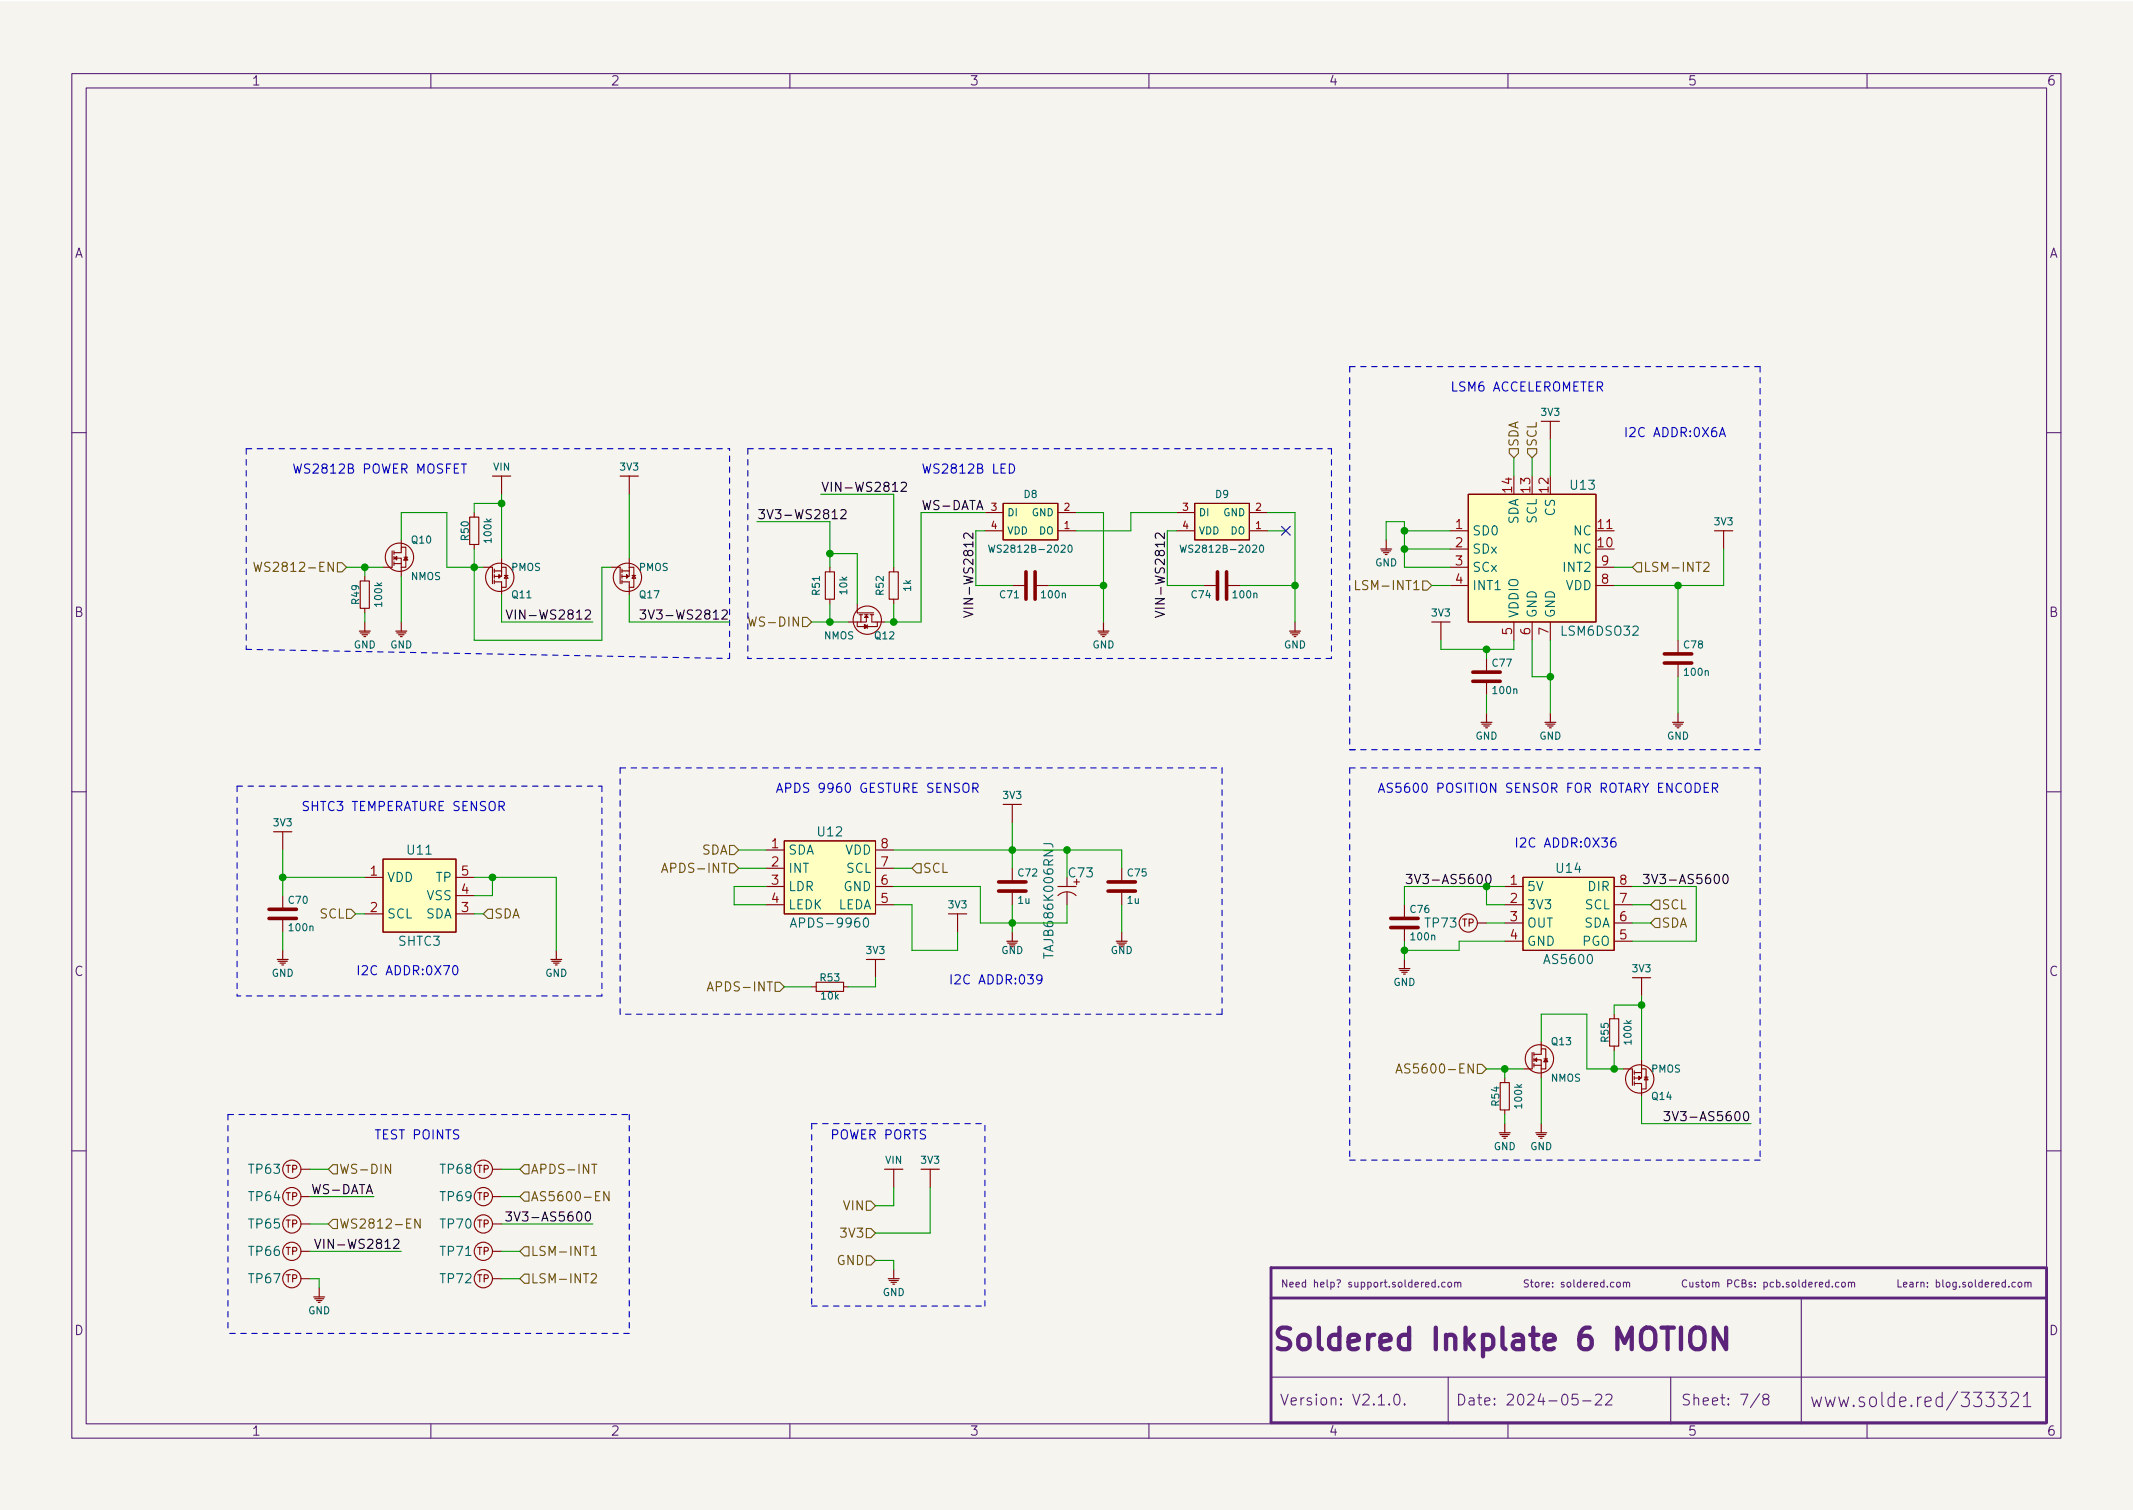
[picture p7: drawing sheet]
<svg xmlns="http://www.w3.org/2000/svg" width="297mm" height="210mm" viewBox="0 0 297 210" stroke-linecap="round" stroke-linejoin="round" font-family="sans-serif">
<path d="M0 .2h297v210.1h-297z" fill="#f5f4ef" stroke="#f5f4ef" stroke-width=".14"/>
<g fill="none" stroke="#5b2379" stroke-width=".15">
<path d="M10 10.2h277v190.1h-277zM12 12.2h273v186.1h-273zM60 10.2v2M110 10.2v2M160 10.2v2M210 10.2v2M260 10.2v2M10 60.2h2M285 60.2h2M10 110.2h2M285 110.2h2M10 160.2h2"/>
<path d="M199.9 178.6l-.3-.1-.2 .2 .1 .5h.4M199.9 178.2v1M200.3 179.1v.1M201.2 178.6l-.2-.1-.2 .2 .1 .5h.3M201.7 178.6l.3-.1 .1 .2v.3l-.1 .2h-.3l-.1-.2zM202.6 178.6l.1-.1 .3 .1v.6M202.6 178.5v.7M203 178.7l.1-.2 .3 .1v.6M225.2 178.6l.1-.1 .3 .1v.4v.2h-.3l-.1-.1zM226.1 178.6l.1-.1 .3 .1v.6M226.1 178.5v.7M226.5 178.7l.1-.2 .3 .1v.6"/>
<path d="M234.9 178.3a.47 .47 0 0 0-.7 .3 .47 .47 0 0 0 .5 .6l.2-.1M235.3 178.5l.1 .7h.2l.1-.1M235.7 178.5v.7M236.6 178.6l-.3-.1-.1 .2v.1l.4 .1v.3h-.4M236.9 178.5h.4M237 178.2v.9l.3 .1M237.6 178.6l.3-.1 .2 .2v.3l-.2 .2h-.3v-.2zM238.5 178.6l.1-.1 .3 .1v.6M238.5 178.5v.7M238.9 178.7l.2-.2 .2 .1 .1 .6M240.6 178.7h.5l.1-.2-.1-.2-.5-.1v1M242.2 178.3a.47 .47 0 0 0-.7 .3 .47 .47 0 0 0 .5 .6l.2-.1"/>
<path d="M242.6 178.7l.4-.1 .1-.1v-.2l-.5-.1v1h.4l.1-.1 .1-.2-.3-.2M243.9 178.6l-.2-.1-.1 .2v.1l.3 .1v.3h-.3M244.4 179.1v.1M244.4 178.6v.1M245.6 178.6l.3-.1 .2 .2-.1 .5h-.4M245.6 178.5v1M247 178.6l-.3-.1-.2 .2 .1 .5h.4M247.4 178.6l.3-.1 .2 .2-.1 .5h-.4M247.4 178.2v1M248.3 179.1v.1M249.1 178.6l-.2-.1-.2 .2 .1 .1 .3 .1v.3h-.4M249.6 178.6l.3-.1 .2 .2v.3l-.2 .2h-.3v-.2z"/>
<path d="M250.5 178.2v.9l.1 .1M251.5 178.6l-.3-.1-.2 .2 .1 .5h.4M251.5 178.2v1M251.9 178.9l.5-.1-.1-.2-.3-.1-.1 .2v.5h.4M252.8 178.5v.7M253.1 178.5l-.3 .2M253.4 178.9l.4-.1v-.2l-.3-.1-.1 .2v.5h.4M254.7 178.6l-.3-.1-.2 .2 .1 .5h.4M254.7 178.2v1M255.2 179.1v.1M256.1 178.6l-.3-.1-.2 .2 .1 .5h.4M256.5 178.6l.1-.1 .3 .1 .1 .4-.1 .2h-.3l-.1-.1z"/>
<path d="M257.4 178.6l.2-.1 .2 .1v.6M257.4 178.5v.7M257.8 178.7l.2-.2 .2 .1 .1 .6M280.6 178.6l-.2-.1-.2 .2 .1 .5h.3M281.1 178.6l.1-.1 .3 .1 .1 .4-.1 .2h-.3l-.1-.1zM282 178.6l.1-.1 .3 .1v.6M282 178.5v.7M282.4 178.7l.2-.2 .2 .1v.6M285 160.2h2M60 198.3v2M110 198.3v2M160 198.3v2"/>
<path d="M177 191.8h108M194.3 194.2a.36 .36 0 0 1 .6 .2 .77 .77 0 0 1-.4 1.2 1 1 0 0 1-.2-1.4zM195.6 195.5l.1 .1h-.1h-.1l.1-.1v.1M201.7 191.8v6.5M210 198.3v2M219.7 194.1h-.7l-.1 .7 .2-.1 .5 .1 .2 .2-.1 .5-.2 .1h-.4l-.2-.1M220.4 195.1h1.2M222.2 194.3l.2-.2 .5 .1a.41 .41 0 0 1 .1 .6l-.9 .8h1M223.6 194.3l.2-.2 .5 .1a.41 .41 0 0 1 .1 .6l-.8 .8h.9M232.7 191.8v6.5M245.1 194.1l-1.3 1.9M245.8 194.8l-.2-.1a.31 .31 0 0 1-.1-.3 .31 .31 0 0 1 .3-.3h.3l.2 .3-.1 .3-.4 .1-.3 .3 .1 .4 .2 .1h.3l.2-.3v-.2l-.2-.3"/>
<path d="M250.8 180.7v17.6M260 198.3v2M270.5 194.6l-.5-.1-.4 .4v.6l.2 .3 .2 .1 .5-.1M270.5 193.9v2M272.6 193.8l-1.5 2.5M281.8 194.4l.5-.5v2M281.8 195.9h1"/>
</g>
<path d="M235.5 185.3a1.01 1.01 0 0 1 1.2-.4 1.01 1.01 0 0 1 .7 1v1a1 1 0 0 1-1 1 1 1 0 0 1-1-1v-1zM240.4 184.9v3l-1.7-3v3" fill="none" stroke="#5b2379" stroke-width=".6"/>
<path d="M284.8 176.5h-107.8v21.6h107.9M285 176.5v21.6M177 180.7h108" fill="none" stroke="#5b2379" stroke-width=".4"/>
<g fill="none" stroke="#840000" stroke-width=".15">
<path d="M215.9 58.7v2.5M54.6 76.7v2.3h-1.3M54.9 77.7h1v.8M54.9 76.7v.5M54.9 77.5v.5M54.9 78.2v.5M54.9 78.5h1M55 77.7l.2-.2v.5zM55.9 76.2h.6v2.8h-.6M55.9 75.2v1.8h-1M55.9 78.5v1.8M56.3 77.6h.5"/>
<path d="M65.4 72h1.3v3.8h-1.3zM66 71.4v.6M66 75.8v.6M67.3 79h1.3v2.3M68.8 79.5h1M68.8 79.2v.6M69.8 79.5v.8h-1M69.8 79h.7v2.8h-.7M69.8 66.3v2.5M69.8 77.7v1.8M85.1 79h1.3v2.3M86.6 79.2v.6"/>
<path d="M86.6 79.5h1M87.6 79.5v.8h-1M87.6 79h.7v2.8h-.7M87.6 66.3v2.5M87.6 77.7v1.8M114.9 79.6h1.3v3.8h-1.3zM115.6 79v.6M123.8 79.6h1.3v3.8h-1.3zM124.5 79v.6M137.2 73.9h2.5M137.2 71.4h2.5M139.7 70.1h7.6v5.1h-7.6z"/>
<path d="M147.3 73.9h2.6M147.3 71.4h2.6M163.8 73.9h2.6M163.8 71.4h2.6M166.4 70.1h7.6v5.1h-7.6zM174 73.9h2.5M174 71.4h2.5M201.9 73.9h2.6M201.9 79h2.6M201.9 76.4h2.6M204.5 68.8h17.7v17.8h-17.7zM222.2 73.9h2.6"/>
<path d="M222.2 79h2.6M240 73.9v2.5M50.2 80.9h1.2v3.8h-1.2zM50.8 80.3v.6M50.8 84.7v.6M68.8 81h1v1.8M68.8 80v.5M68.8 80.8v.5M69.5 80l.2 .3-.2 .2zM70.2 80.1h.5M70.5 80.1l.2 .4h-.5zM86.6 80v.5"/>
<path d="M86.6 80.8v.5M86.6 81h1v1.8M87.2 80l.3 .3-.3 .2zM88 80.1h.5M88.3 80.1l.2 .4h-.5zM115.6 83.4v.7M118.1 86.6h1.8M119.4 86.6v.6h2.8v-.6M119.4 84.1v1.2h2.3M119.6 85.6h.5M119.9 85.6v1M120.4 85.6h.5"/>
<path d="M120.6 85.6v1h-.7M120.6 85.7l.3 .3h-.5zM120.8 87v.5M121.2 85.6h.5M121.4 85.6v1h1.8M124.5 83.4v.7M141 81.5h1.9M144.2 81.5h1.8M167.6 81.5h1.9M170.8 81.5h1.9M200.7 86.6v2.5M201.9 81.5h2.6"/>
<path d="M207 91.7v1.9M207 94.9v1.9M210.8 86.6v2.5M213.4 86.6v2.5M215.9 86.6v2.5M222.2 81.5h2.6M233.7 89.1v1.9M233.7 92.3v1.9M39.4 115.8v2.6M53.3 119.6h10.2v10.2h-10.2zM106.7 118.4h2.5M109.2 117.1h12.7v10.1h-12.7z"/>
<path d="M121.9 118.4h2.6M141 112v2.5M39.4 124.7v1.9M39.4 127.9v1.9M50.8 122.2h2.5M50.8 127.2h2.5M63.5 122.2h2.5M63.5 127.2h2.5M63.5 124.7h2.5M106.7 123.4h2.5M106.7 126h2.5M106.7 120.9h2.5"/>
<path d="M113 137.4h.7M113.7 136.8h3.8v1.2h-3.8zM117.5 137.4h.6M121.9 123.4h2.6M121.9 126h2.6M121.9 133.6v2.5M121.9 120.9h2.6M133.3 127.2v2.6M141 120.9v1.9M141 124.1v1.9M147.3 124.7a1.8 1.8 0 0 1 2.6 0M147.3 123.4h2.6"/>
<path d="M148.6 122.2v1.2M148.6 124.2v1.8M156.2 120.9v1.9M156.2 124.1v1.9M195.6 126v1.9M195.6 129.2v1.9M205.7 128.5h1.3M209.5 123.4h2.6M209.5 126h2.6M209.5 128.5h2.6M209.5 131.1h2.6M212.1 122.2h12.7v10.1h-12.7z"/>
<path d="M224.8 123.4h2.5M224.8 126h2.5M224.8 128.5h2.5M224.8 131.1h2.5M228.6 136.1v2.6M208.9 150.7h1.3v3.9h-1.3zM209.5 150.1v.6M209.5 154.6v.6M213.4 146.6v2.2h-1.3M213.6 147.6h1v.7M213.6 146.6v.5M213.6 147.3v.5"/>
<path d="M213.6 148.1v.5M213.6 148.3h1M213.7 147.6l.3-.3v.5zM214.6 146h.7v2.8h-.7M214.6 145v1.8h-1M214.6 148.3v1.8M215 147.4h.5M224.2 141.9h1.2v3.8h-1.2zM224.8 141.2v.6M224.8 145.7v.6M226.1 148.8h1.2v2.3M227.6 149.1v.5"/>
<path d="M227.6 149.9v.5M227.6 150.6v.5M227.6 149.3h1M227.6 150.9h1v1.7M228.2 149.9l.3 .2-.3 .3zM228.6 149.3v.8h-1M228.6 148.8h.6v2.8h-.6M228.6 147.6v1.7M229 150h.5M229.2 150l.3 .4h-.5zM41.9 174.2h1.3M41.9 170.4h1.3"/>
<path d="M41.9 166.6h1.3M41.9 178h1.3M41.9 162.8h1.3M68.6 174.2h1.2M68.6 170.4h1.2M68.6 166.6h1.2M68.6 178h1.2M68.6 162.8h1.2M124.5 162.8v2.5M129.5 162.8v2.5"/>
<circle cx="55.6" cy="77.6" r="1.97"/>
<circle cx="69.6" cy="80.4" r="1.97"/>
<circle cx="87.4" cy="80.4" r="1.97"/>
<circle cx="120.8" cy="86.4" r="1.97"/>
<circle cx="204.5" cy="128.5" r="1.27"/>
<circle cx="214.4" cy="147.4" r="1.97"/>
<circle cx="228.3" cy="150.2" r="1.97"/>
<circle cx="40.6" cy="162.8" r="1.27"/>
<circle cx="40.6" cy="174.2" r="1.27"/>
<circle cx="40.6" cy="166.6" r="1.27"/>
<circle cx="40.6" cy="170.4" r="1.27"/>
<circle cx="40.6" cy="178" r="1.27"/>
<circle cx="67.3" cy="174.2" r="1.27"/>
<circle cx="67.3" cy="170.4" r="1.27"/>
<circle cx="67.3" cy="166.6" r="1.27"/>
<circle cx="67.3" cy="162.8" r="1.27"/>
<circle cx="67.3" cy="178" r="1.27"/>
</g>
<g fill="none" stroke="#840000" stroke-width=".16">
<path d="M214.6 58.7h2.6M68.6 66.3h2.5M86.4 66.3h2.5M192.3 76.4h1.5M192.4 76.7h1.3M192.7 77h.7M192.9 77.2h.3M193 75.2v1.2M238.8 73.9h2.5M50 87.9h1.6M50.2 88.1h1.2M50.4 88.4h.8"/>
<path d="M50.7 88.6h.2M50.8 86.6v1.3M55.1 87.9h1.5M55.2 88.1h1.3M55.5 88.4h.8M55.8 88.6h.2M55.9 86.6v1.3M152.9 87.9h1.5M153 88.1h1.3M153.3 88.4h.8M153.5 88.6h.3M153.7 86.6v1.3"/>
<path d="M179.6 87.9h1.5M179.7 88.1h1.3M180 88.4h.7M180.2 88.6h.3M180.3 86.6v1.3M199.4 86.6h2.5M207 99.3v1.3M215.9 99.3v1.3M233.7 99.3v1.3M38.1 115.8h2.5M139.7 112h2.5M206.2 100.6h1.6"/>
<path d="M206.4 100.8h1.2M206.6 101.1h.8M206.9 101.3h.2M215.1 100.6h1.6M215.3 100.8h1.2M215.5 101.1h.8M215.8 101.3h.2M232.9 100.6h1.5M233 100.8h1.3M233.3 101.1h.8M233.6 101.3h.2M38.6 133.6h1.5"/>
<path d="M38.7 133.9h1.3M39 134.1h.8M39.2 134.4h.3M39.4 132.3v1.3M76.7 133.6h1.5M76.8 133.9h1.3M77.1 134.1h.8M77.3 134.4h.3M77.5 132.3v1.3M120.6 133.6h2.6M132.1 127.2h2.5M140.2 131.1h1.5"/>
<path d="M140.3 131.3h1.3M141 129.8v1.3M155.4 131.1h1.6M155.6 131.3h1.2M156.2 129.8v1.3M194.8 134.9h1.5M194.9 135.1h1.3M195.2 135.4h.8M195.5 135.6h.2M195.6 133.6v1.3M227.3 136.1h2.6M208.8 157.7h1.5"/>
<path d="M208.9 158h1.3M209.2 158.2h.7M209.4 158.5h.3M209.5 156.5v1.2M213.9 157.7h1.5M214 158h1.3M214.2 158.2h.8M214.5 158.5h.3M214.6 156.5v1.2M44.4 179.3v1.3M123.2 162.8h2.5M123.7 178h1.5"/>
<path d="M123.8 178.3h1.3M124.1 178.6h.7M124.3 178.8h.3M124.5 176.8v1.2M128.3 162.8h2.5M43.7 180.6h1.5M43.8 180.8h1.3M44.1 181.1h.7M44.3 181.4h.3"/>
</g>
<g fill="none" stroke="#840000" stroke-width=".5">
<path d="M142.9 79.6v3.8M144.1 79.6v3.8M169.5 79.6v3.8M170.8 79.6v3.8M205.1 94.9h3.8M205.1 93.6h3.8M231.8 92.3h3.8M231.8 91.1h3.8M37.5 127.9h3.8M37.5 126.6h3.8M139.1 124.1h3.8M139.1 122.8h3.8"/>
<path d="M154.3 124.1h3.8M154.3 122.8h3.8M193.7 127.9h3.8M193.7 129.2h3.8"/>
</g>
<g fill="#ffffc2" stroke="#ffffc2" stroke-width=".14">
<path d="M139.7 70.1h7.6v5.1h-7.6z"/>
<path d="M53.3 119.6h10.2v10.2h-10.2z"/>
<path d="M212.1 122.2h12.7v10.1h-12.7z"/>
<path d="M166.4 70.1h7.6v5.1h-7.6z"/>
<path d="M204.5 68.8h17.7v17.8h-17.7z"/>
<path d="M109.2 117.1h12.7v10.1h-12.7z"/>
</g>
<path d="M137.7 75.9l.2 1 .2-.7 .2 .7 .2-1M148.9 75.9h.1a.53 .53 0 0 1 .3 .5 .53 .53 0 0 1-.3 .5 .66 .66 0 0 1-.1-1zM164.3 75.9l.3 1 .2-.7 .2 .7 .2-1M175.5 75.9h.1a.53 .53 0 0 1 .4 .5 .53 .53 0 0 1-.4 .5 .66 .66 0 0 1-.1-1zM145.4 117.5h.9a.41 .41 0 0 1 .3 .5M110.1 129.1l.4-1.3 .4 1.3M110.2 128.7h.6M120.3 127.9l.3-.1a.79 .79 0 0 1 0 1.3l-.2-.1-.1-.1-.1-.6z" fill="none" stroke="#006464" stroke-width=".15"/>
<path d="M56.5 77.6l.3 .4h-.5zM120.4 87l.4 .2-.4 .3zM215.3 147.4l.2 .4h-.5z" fill="none" stroke="#840000" stroke-width=".2"/>
<g fill="none" stroke="#725600" stroke-width=".15">
<path d="M35.4 78.3l.3 1.3 .2-.9 .2 .9 .3-1.3M47 78.4h.6l.7 .6-.7 .6h-.6zM210.2 62.5h1.3v.6l-.7 .6-.6-.6zM212.7 62.5h1.3v.6l-.6 .6-.7-.6zM228 78.4h.6v1.2h-.6l-.7-.6zM237.3 78.4l.2-.1h.3l.1 .1 .1 .3-.1 .1-.7 .8h.8M104.2 85.9l.3 1.3 .3-.9 .2 .9 .3-1.3M111.8 86h.6l.6 .6-.6 .6h-.6zM188.8 80.8v1.3h.6M198.1 80.9h.7l.6 .6-.6 .7h-.7zM101.6 117.7h.6l.7 .7-.7 .6h-.6zM48.3 126.6h.6l.6 .6-.6 .7h-.6z"/>
<path d="M67.3 127.2l.6-.6h.7v1.3h-.7zM92.1 121.5l.5-1.3 .4 1.3M92.3 121.1h.6M98.5 138l.4-1.3 .4 1.3M98.6 137.6h.6M101.6 120.3h.6l.7 .6-.7 .6h-.6zM107.9 136.8h.7l.6 .6-.6 .6h-.7zM127.6 120.3h.7v1.2h-.7l-.6-.6zM229.9 128.5l.6-.6h.6v1.3h-.6zM230.5 125.3h.6v1.3h-.6l-.6-.6zM194.4 149.4l.4-1.3 .5 1.3M194.5 149h.6"/>
<path d="M205.7 148.2h.7l.6 .6-.6 .7h-.7zM46.4 162.2h.6v1.2h-.6l-.7-.6zM46.4 169.8h.6v1.3h-.6l-.7-.7zM54.4 162.1v1.3l-.7-1.3v1.3M58.5 169.7v1.3l-.7-1.3v1.3M73 173.6h.7v1.3h-.7l-.6-.7zM73 162.2h.7v1.2h-.7l-.6-.6zM73 166h.7v1.3h-.7l-.6-.7zM73 177.4h.7v1.3h-.7l-.6-.7zM82.3 173.9l.4-.4v1.3M82.3 177.5l.2-.1h.3l.2 .1 .1 .2-.1 .2-.7 .7h.8M82.3 174.8h.8"/>
<path d="M82.4 162.1h.7M82.8 162.1v1.3M84.8 165.9v1.3l-.7-1.3v1.3M120.6 174.9h.7l.6 .6-.6 .6h-.7zM120.6 171.1h.7l.6 .6-.6 .6h-.7zM120.6 167.3h.7l.6 .6-.6 .6h-.7z"/>
</g>
<g fill="none" stroke="#0f0f0f" stroke-width=".15">
<path d="M115.9 72.2h.7M117.1 71.1l.2-.1h.3l.2 .1v.2v.2l-.8 .7h.8M125.5 67.3l.2-.2h.3l.2 .2v.2v.2l-.8 .7h.8M70.5 84.9l.4 1.3 .4-1.3M89.1 84.9h.8l-.4 .5 .4 .1v.6l-.2 .1h-.4l-.2-.1M90.3 84.9l.4 1.3 .4-1.3M134.2 85.1l1.3 .4-1.3 .5M160.9 85.1l1.3 .4-1.3 .5M205.9 121.8h.2a.79 .79 0 0 1 0 1.2h-.1a.84 .84 0 0 1-.1-1.2zM207.1 121.8h.2a.79 .79 0 0 1 0 1.2h-.1a.84 .84 0 0 1-.1-1.2zM238.9 121.8h.2a.79 .79 0 0 1 0 1.2h-.1a.84 .84 0 0 1-.1-1.2zM240.1 121.8h.2a.79 .79 0 0 1 0 1.2h-.1a.84 .84 0 0 1-.1-1.2z"/>
<path d="M231.7 154.8h.8l-.4 .5 .4 .1v.5l-.2 .1h-.4l-.2-.1M232.9 154.8l.4 1.2 .4-1.2M43.8 172.6l.5 1.2 .4-1.2M70.4 168.7h.8l-.4 .5 .4 .2v.5l-.2 .1h-.4l-.2-.1M71.6 168.7l.4 1.3 .4-1.3"/>
</g>
<g fill="none" stroke="#0000c2" stroke-width=".15">
<path d="M64.2 64.6h.8M64.6 64.6v1.3M140.6 64.6a.64 .64 0 0 1 .7 .6 .64 .64 0 0 1-.7 .7zM239.4 60.8l.5-1.3 .4 1.3M239.6 60.4h.6M69.5 112.3l.6-.1 .1-.2v-.3l-.2-.1h-.5v1.3M69.8 112.3l.4 .6M134.2 109.2a.43 .43 0 0 1 .4-.1 .43 .43 0 0 1 .3 .4v.4a.42 .42 0 0 1-.4 .4 .42 .42 0 0 1-.4-.4zM135.5 109.7h.6l.1-.2-.1-.3-.1-.1h-.5v1.2M135.8 109.7l.4 .6M224.9 116.7a.5 .5 0 0 0-.6 .5v.5l.1 .2h.4l.2-.1v-.4l-.1-.2h-.3l-.3 .2M237.3 109.7h.4"/>
<path d="M237.9 109.1h-.6v1.2h.6M238.5 109.7h.6l.1-.2-.1-.3-.1-.1h-.5v1.2M238.8 109.7l.4 .6M63.2 134.5h.3a.79 .79 0 0 1 0 1.2h-.2a.84 .84 0 0 1-.1-1.2zM145.1 136.3l-.2 .2h-.3l-.2-.2v-.3l.1-.2 .4-.1 .1 .1a.84 .84 0 0 1-.3 1.2h-.2"/>
</g>
<g fill="none" stroke="#0000c2" stroke-width=".15" stroke-dasharray=".8 .8">
<path d="M188 51h57.1M188 51v53.4M245.1 51v53.4M34.3 62.5h67.3M34.3 62.5v27.9M104.1 62.5h81.3M104.1 62.5v29.2M185.4 62.5v29.2M34.3 90.4l67.3 1.3M101.6 91.7v-29.2M185.4 91.7h-81.3M33 109.5h50.8"/>
<path d="M33 109.5v29.2M83.8 109.5v29.2M86.4 106.9v34.3M86.4 106.9h83.8M170.2 106.9v34.3M188 106.9h57.1M188 104.4h57.1M188 106.9v54.6M188 104.4h1.2M245.1 106.9v54.6M83.8 138.7h-50.8M31.7 155.2h55.9"/>
<path d="M31.7 155.2v30.5M87.6 155.2v30.5M113 156.5h24.2M113 156.5v25.4M170.2 141.2h-83.8M188 161.5h57.1M87.6 185.7h-55.9M113 181.9h24.2M137.2 181.9v-25.4"/>
</g>
<g fill="none" stroke="#009600" stroke-width=".15">
<path d="M48.3 79h5M50.8 79v1.3M55.9 75.2v-3.8h6.3v7.6h5.1M66 76.4v12.7h17.8v-10.1h1.3M69.8 68.8v8.9M69.8 70.1h-3.8v1.3M87.6 68.8v8.9M105.4 72.6h10.2v6.4M114.3 68.8h10.2v10.2M115.6 77.1h3.8v7M137.2 71.4h-8.9v15.2h-5.1M137.2 73.9h-1.3v7.6h5.1"/>
<path d="M149.9 71.4h3.8v15.2M163.8 73.9h-1.2v7.6h5M163.8 71.4h-6.3v2.5h-7.6M176.5 71.4h3.8v15.2M176.5 73.9h2.6M193 75.2v-2.6h2.6v6.4h6.3M195.6 73.9h6.3M195.6 76.4h6.3M210.8 63.7v2.6M213.4 63.7v2.6M215.9 61.2v5.1M224.8 79h2.5"/>
<path d="M240 76.4v5.1h-15.2M50.8 85.3v1.3M55.9 80.3v6.3M69.8 82.8v3.8h12.7M87.6 82.8v3.8h14M113 86.6h5.1M115.6 84.1v2.5M124.5 84.1v2.5M146 81.5h7.7M172.7 81.5h7.6M199.4 81.5h2.5M200.7 89.1v1.3h10.1v-1.3"/>
<path d="M207 90.4v1.3M207 96.8v2.5M213.4 89.1v5.1h2.5M215.9 89.1v10.2M233.7 81.5v7.6M233.7 94.2v5.1M39.4 118.4v6.3M102.9 118.4h3.8M124.5 118.4h31.7v2.5M141 114.5v6.4M148.6 118.4v3.8M39.4 129.8v2.5"/>
<path d="M39.4 122.2h11.4M49.5 127.2h1.3M66 127.2h1.3M66 122.2h11.5v10.1M68.6 122.2v2.5h-2.6M102.9 120.9h3.8M106.7 123.4h-4.5v2.6h4.5M109.2 137.4h3.8M121.9 136.1v1.3h-3.8M124.5 126h2.5v6.3h6.3v-2.5M124.5 123.4h12v5.1h12.1v-2.5M124.5 120.9h2.5"/>
<path d="M141 126v3.8M156.2 126v3.8M195.6 131.1v2.5M207 123.4v2.6h2.5M207 128.5h2.5M209.5 131.1h-6.3v1.2h-7.6M209.5 123.4h-13.9v2.6M227.3 126h2.6M227.3 123.4h8.9v7.7h-8.9M227.3 128.5h2.6M228.6 138.7v8.9M228.6 139.9h-3.8v1.3"/>
<path d="M207 148.8h5.1M209.5 148.8v1.3M209.5 155.2v1.3M214.6 145v-3.8h6.4v7.6h5.1M214.6 150.1v6.4M224.8 146.3v2.5M228.6 152.6v3.9h15.2M43.2 162.8h2.5M43.2 174.2h12.7M43.2 170.4h2.5M43.2 166.6h8.9M43.2 178h1.2v1.3"/>
<path d="M69.8 162.8h2.6M69.8 174.2h2.6M69.8 170.4h12.7M69.8 166.6h2.6M69.8 178h2.6M121.9 175.5h2.6v1.3M124.5 165.3v2.6h-2.6M129.5 165.3v6.4h-7.6"/>
</g>
<path d="M178.5 73.3l1.2 1.2M179.7 73.3l-1.2 1.2" fill="none" stroke="#000084" stroke-width=".15"/>
<g fill="#009600" stroke="#009600" stroke-width=".15">
<circle cx="39.4" cy="122.2" r=".46"/>
<circle cx="66" cy="79" r=".46"/>
<circle cx="68.6" cy="122.2" r=".46"/>
<circle cx="115.6" cy="77.1" r=".46"/>
<circle cx="50.8" cy="79" r=".46"/>
<circle cx="69.8" cy="70.1" r=".46"/>
<circle cx="141" cy="128.5" r=".46"/>
<circle cx="148.6" cy="118.4" r=".46"/>
<circle cx="141" cy="118.4" r=".46"/>
<circle cx="195.6" cy="132.3" r=".46"/>
<circle cx="209.5" cy="148.8" r=".46"/>
<circle cx="180.3" cy="81.5" r=".46"/>
<circle cx="207" cy="123.4" r=".46"/>
<circle cx="153.7" cy="81.5" r=".46"/>
<circle cx="195.6" cy="76.4" r=".46"/>
<circle cx="124.5" cy="86.6" r=".46"/>
<circle cx="115.6" cy="86.6" r=".46"/>
<circle cx="195.6" cy="73.9" r=".46"/>
<circle cx="207" cy="90.4" r=".46"/>
<circle cx="224.8" cy="148.8" r=".46"/>
<circle cx="228.6" cy="139.9" r=".46"/>
<circle cx="233.7" cy="81.5" r=".46"/>
<circle cx="215.9" cy="94.2" r=".46"/>
</g>
<text font-size="4.2" fill="#5b2379" x="177" y="188">Soldered Inkplate 6 MOTION</text>
<g font-size="2.8" fill="#5b2379">
<text x="252" y="196">www.solde.red/</text>
<text x="272.8" y="196">333321</text>
</g>
<g font-size="2.1" fill="#5b2379">
<text x="178.2" y="195.7">Version: V2.1.0.</text>
<text x="202.7" y="195.7">Date: 2024-05-22</text>
<text x="234" y="195.7">Sheet: 7/8</text>
</g>
<g font-size="1.8" fill="#5b2379">
<text x="35" y="11.9">1</text>
<text x="85" y="11.9">2</text>
<text x="135" y="11.9">3</text>
<text x="185" y="11.9">4</text>
<text x="235" y="11.9">5</text>
<text x="285" y="11.9">6</text>
<text x="10.3" y="35.9">A</text>
<text x="285.3" y="35.9">A</text>
<text x="10.3" y="85.9">B</text>
<text x="285.3" y="85.9">B</text>
<text x="10.3" y="135.9">C</text>
<text x="285.3" y="135.9">C</text>
<text x="10.3" y="185.9">D</text>
<text x="285.3" y="185.9">D</text>
<text x="35" y="199.9">1</text>
<text x="85" y="199.9">2</text>
<text x="135" y="199.9">3</text>
<text x="185" y="199.9">4</text>
<text x="235" y="199.9">5</text>
<text x="285" y="199.9">6</text>
</g>
<g font-size="1.8" fill="#0000c2">
<text x="201.9" y="54.5">LSM6 ACCELEROMETER</text>
<text x="40.6" y="65.9">WS2812B POWER MOSFET</text>
<text x="128.3" y="65.9">WS2812B LED</text>
<text x="226.1" y="60.9">I2C ADDR:0X6A</text>
<text x="41.9" y="112.9">SHTC3 TEMPERATURE SENSOR</text>
<text x="107.9" y="110.4">APDS 9960 GESTURE SENSOR</text>
<text x="191.8" y="110.4">AS5600 POSITION SENSOR FOR ROTARY ENCODER</text>
<text x="210.8" y="118">I2C ADDR:0X36</text>
<text x="49.5" y="135.8">I2C ADDR:0X70</text>
<text x="132.1" y="137.1">I2C ADDR:039</text>
<text x="52.1" y="158.6">TEST POINTS</text>
<text x="115.6" y="158.6">POWER PORTS</text>
</g>
<g font-size="1.8" fill="#725600">
<text x="211.5" y="62.3" transform="rotate(-90 211.5 62.3)">SDA</text>
<text x="214" y="62.3" transform="rotate(-90 214 62.3)">SCL</text>
<text x="37" y="79.6">WS2812-EN</text>
<text x="189.8" y="82.2">LSM-INT1</text>
<text x="228.8" y="79.6">LSM-INT2</text>
<text x="105.1" y="87.2">WS-DIN</text>
<text x="97.7" y="119">SDA</text>
<text x="93.1" y="121.5">APDS-INT</text>
<text x="128.5" y="121.5">SCL</text>
<text x="44.5" y="127.9">SCL</text>
<text x="68.8" y="127.9">SDA</text>
<text x="231.3" y="126.6">SCL</text>
<text x="231.3" y="129.2">SDA</text>
<text x="99.4" y="138">APDS-INT</text>
<text x="196.1" y="149.5">AS5600-EN</text>
<text x="47.2" y="163.4">WS-DIN</text>
<text x="73.9" y="163.4">APDS-INT</text>
<text x="73.9" y="167.3">AS5600-EN</text>
<text x="47.2" y="171.1">WS2812-EN</text>
<text x="117.3" y="172.3">3V3</text>
<text x="117.5" y="168.5">VIN</text>
<text x="73.9" y="174.9">LSM-INT1</text>
<text x="73.9" y="178.7">LSM-INT2</text>
<text x="116.5" y="176.1">GND</text>
</g>
<g font-size="1.8" fill="#0f0f0f">
<text x="114.3" y="68.5">VIN-WS2812</text>
<text x="128.3" y="71">WS-DATA</text>
<text x="105.4" y="72.3">3V3-WS2812</text>
<text x="72.2" y="86.3">VIN-WS2812</text>
<text x="91.1" y="86.3">3V3-WS2812</text>
<text x="135.5" y="84.2" transform="rotate(-90 135.5 84.2)">VIN-WS2812</text>
<text x="162.2" y="84.2" transform="rotate(-90 162.2 84.2)">VIN-WS2812</text>
<text x="195.6" y="123.1">3V3-AS5600</text>
<text x="228.6" y="123.1">3V3-AS5600</text>
<text x="233.7" y="156.1">3V3-AS5600</text>
<text x="43.7" y="166.3">WS-DATA</text>
<text x="45.6" y="173.9">VIN-WS2812</text>
<text x="72.4" y="170.1">3V3-AS5600</text>
</g>
<g font-size="1.8" fill="#a90000">
<text x="210.6" y="68.5" transform="rotate(-90 210.6 68.5)">14</text>
<text x="213.1" y="68.5" transform="rotate(-90 213.1 68.5)">13</text>
<text x="215.6" y="68.5" transform="rotate(-90 215.6 68.5)">12</text>
<text x="202.7" y="73.7">1</text>
<text x="202.7" y="76.2">2</text>
<text x="222.5" y="76.2">10</text>
<text x="222.5" y="73.7">11</text>
<text x="202.7" y="78.7">3</text>
<text x="202.7" y="81.3">4</text>
<text x="223" y="81.3">8</text>
<text x="223" y="78.7">9</text>
<text x="210.6" y="88.4" transform="rotate(-90 210.6 88.4)">5</text>
<text x="213.1" y="88.4" transform="rotate(-90 213.1 88.4)">6</text>
<text x="215.6" y="88.4" transform="rotate(-90 215.6 88.4)">7</text>
<text x="107.5" y="118.1">1</text>
<text x="122.7" y="118.1">8</text>
<text x="51.6" y="121.9">1</text>
<text x="64.3" y="124.5">4</text>
<text x="64.3" y="121.9">5</text>
<text x="107.5" y="120.6">2</text>
<text x="107.5" y="123.2">3</text>
<text x="107.5" y="125.7">4</text>
<text x="122.7" y="125.7">5</text>
<text x="122.7" y="123.2">6</text>
<text x="122.7" y="120.6">7</text>
<text x="210.3" y="123.2">1</text>
<text x="210.3" y="125.7">2</text>
<text x="225.6" y="125.7">7</text>
<text x="225.6" y="123.2">8</text>
<text x="51.6" y="127">2</text>
<text x="64.3" y="127">3</text>
<text x="210.3" y="128.3">3</text>
<text x="210.3" y="130.8">4</text>
<text x="225.6" y="130.8">5</text>
<text x="225.6" y="128.3">6</text>
</g>
<g font-size="1.8" fill="#006464">
<text x="216.5" y="71.8" transform="rotate(-90 216.5 71.8)">CS</text>
<text x="218.8" y="68.2">U13</text>
<text x="205" y="74.5">SD0</text>
<text x="205" y="77.1">SDx</text>
<text x="211.5" y="73.1" transform="rotate(-90 211.5 73.1)">SDA</text>
<text x="214" y="72.9" transform="rotate(-90 214 72.9)">SCL</text>
<text x="219.2" y="77.1">NC</text>
<text x="219.2" y="74.5">NC</text>
<text x="205" y="79.6">SCx</text>
<text x="205" y="82.2">INT1</text>
<text x="217.9" y="79.6">INT2</text>
<text x="218" y="82.2">VDD</text>
<text x="211.5" y="86.1" transform="rotate(-90 211.5 86.1)">VDDIO</text>
<text x="214" y="86.1" transform="rotate(-90 214 86.1)">GND</text>
<text x="216.5" y="86.1" transform="rotate(-90 216.5 86.1)">GND</text>
<text x="217.6" y="88.5">LSM6DSO32</text>
<text x="56.8" y="119">U11</text>
<text x="109.7" y="119">SDA</text>
<text x="113.9" y="116.5">U12</text>
<text x="117.7" y="119">VDD</text>
<text x="53.8" y="122.8">VDD</text>
<text x="59.5" y="125.3">VSS</text>
<text x="60.7" y="122.8">TP</text>
<text x="109.7" y="121.5">INT</text>
<text x="109.7" y="124.1">LDR</text>
<text x="117.5" y="124.1">GND</text>
<text x="117.9" y="121.5">SCL</text>
<text x="148.9" y="122.2">C73</text>
<text x="212.6" y="124.1">5V</text>
<text x="216.8" y="121.5">U14</text>
<text x="221.2" y="124.1">DIR</text>
<text x="53.8" y="127.9">SCL</text>
<text x="55.5" y="131.7">SHTC3</text>
<text x="59.3" y="127.9">SDA</text>
<text x="109.7" y="126.6">LEDK</text>
<text x="110.9" y="129.2">APDS-9960</text>
<text x="116.6" y="126.6">LEDA</text>
<text x="198.5" y="129.2">TP73</text>
<text x="212.6" y="126.6">3V3</text>
<text x="212.6" y="129.2">OUT</text>
<text x="212.6" y="131.7">GND</text>
<text x="220.4" y="131.7">PGO</text>
<text x="220.5" y="129.2">SDA</text>
<text x="220.7" y="126.6">SCL</text>
<text x="146.7" y="133" transform="rotate(-90 146.7 133)">TAJB686K006RNJ</text>
<text x="215.2" y="134.2">AS5600</text>
<text x="34.7" y="167.3">TP64</text>
<text x="34.7" y="163.4">TP63</text>
<text x="61.4" y="167.3">TP69</text>
<text x="61.4" y="163.4">TP68</text>
<text x="34.7" y="171.1">TP65</text>
<text x="61.4" y="171.1">TP70</text>
<text x="34.7" y="178.7">TP67</text>
<text x="34.7" y="174.9">TP66</text>
<text x="61.4" y="174.9">TP71</text>
<text x="61.4" y="178.7">TP72</text>
</g>
<g font-size="1.4" fill="#006464">
<text x="214.7" y="57.9">3V3</text>
<text x="68.7" y="65.5">VIN</text>
<text x="86.4" y="65.5">3V3</text>
<text x="140.2" y="71.9">DI</text>
<text x="142.6" y="69.3">D8</text>
<text x="143.7" y="71.9">GND</text>
<text x="166.9" y="71.9">DI</text>
<text x="169.3" y="69.3">D9</text>
<text x="170.4" y="71.9">GND</text>
<text x="57.4" y="75.7">Q10</text>
<text x="65.3" y="75.2" transform="rotate(-90 65.3 75.2)">R50</text>
<text x="68.4" y="75.5" transform="rotate(-90 68.4 75.5)">100k</text>
<text x="138.6" y="76.9">WS2812B-2020</text>
<text x="140.2" y="74.4">VDD</text>
<text x="144.7" y="74.4">DO</text>
<text x="165.2" y="76.9">WS2812B-2020</text>
<text x="166.9" y="74.4">VDD</text>
<text x="171.4" y="74.4">DO</text>
<text x="238.8" y="73.1">3V3</text>
<text x="57.2" y="80.8">NMOS</text>
<text x="71.2" y="79.5">PMOS</text>
<text x="71.3" y="83.3">Q11</text>
<text x="89" y="79.5">PMOS</text>
<text x="89.1" y="83.3">Q17</text>
<text x="114.2" y="82.8" transform="rotate(-90 114.2 82.8)">R51</text>
<text x="118" y="82.7" transform="rotate(-90 118 82.7)">10k</text>
<text x="123.1" y="82.8" transform="rotate(-90 123.1 82.8)">R52</text>
<text x="126.9" y="82.3" transform="rotate(-90 126.9 82.3)">1k</text>
<text x="139.3" y="83.3">C71</text>
<text x="145.1" y="83.3">100n</text>
<text x="166" y="83.3">C74</text>
<text x="171.8" y="83.3">100n</text>
<text x="191.5" y="78.9">GND</text>
<text x="50" y="84.1" transform="rotate(-90 50 84.1)">R49</text>
<text x="53.2" y="84.3" transform="rotate(-90 53.2 84.3)">100k</text>
<text x="114.8" y="89">NMOS</text>
<text x="121.9" y="89">Q12</text>
<text x="199.4" y="85.8">3V3</text>
<text x="49.3" y="90.3">GND</text>
<text x="54.3" y="90.3">GND</text>
<text x="152.1" y="90.3">GND</text>
<text x="178.8" y="90.3">GND</text>
<text x="207.9" y="92.8">C77</text>
<text x="234.6" y="90.3">C78</text>
<text x="234.7" y="94.1">100n</text>
<text x="208" y="96.6">100n</text>
<text x="205.5" y="103">GND</text>
<text x="214.4" y="103">GND</text>
<text x="232.1" y="103">GND</text>
<text x="139.7" y="111.2">3V3</text>
<text x="38.1" y="115">3V3</text>
<text x="40.2" y="125.8">C70</text>
<text x="141.8" y="125.8">1u</text>
<text x="141.8" y="122">C72</text>
<text x="157" y="125.8">1u</text>
<text x="157.1" y="122">C75</text>
<text x="40.4" y="129.7">100n</text>
<text x="132.1" y="126.5">3V3</text>
<text x="196.5" y="127.1">C76</text>
<text x="196.6" y="130.9">100n</text>
<text x="37.8" y="136">GND</text>
<text x="75.9" y="136">GND</text>
<text x="114.3" y="136.6">R53</text>
<text x="120.7" y="132.8">3V3</text>
<text x="139.4" y="132.8">GND</text>
<text x="154.7" y="132.8">GND</text>
<text x="194" y="137.3">GND</text>
<text x="227.4" y="135.4">3V3</text>
<text x="114.4" y="139.2">10k</text>
<text x="216.1" y="145.5">Q13</text>
<text x="224" y="145" transform="rotate(-90 224 145)">R55</text>
<text x="227.2" y="145.3" transform="rotate(-90 227.2 145.3)">100k</text>
<text x="230" y="149.3">PMOS</text>
<text x="208.8" y="153.9" transform="rotate(-90 208.8 153.9)">R54</text>
<text x="212" y="154.2" transform="rotate(-90 212 154.2)">100k</text>
<text x="216" y="150.6">NMOS</text>
<text x="230.1" y="153.1">Q14</text>
<text x="208" y="160.1">GND</text>
<text x="213.1" y="160.1">GND</text>
<text x="123.3" y="162">VIN</text>
<text x="128.3" y="162">3V3</text>
<text x="42.9" y="183">GND</text>
<text x="122.9" y="180.5">GND</text>
</g>
<g font-size="1.4" fill="#a90000">
<text x="138" y="71.1">3</text>
<text x="148.2" y="71.1">2</text>
<text x="164.7" y="71.1">3</text>
<text x="174.9" y="71.1">2</text>
<text x="138" y="73.7">4</text>
<text x="148.2" y="73.7">1</text>
<text x="164.7" y="73.7">4</text>
<text x="174.9" y="73.7">1</text>
</g>
<g font-size="1.4" fill="#840000">
<text x="150.4" y="123.2" transform="rotate(-90 150.4 123.2)">+</text>
<text x="203.6" y="129">TP</text>
<text x="39.7" y="167.1">TP</text>
<text x="39.7" y="163.3">TP</text>
<text x="66.4" y="167.1">TP</text>
<text x="66.4" y="163.3">TP</text>
<text x="39.7" y="170.9">TP</text>
<text x="66.4" y="170.9">TP</text>
<text x="39.7" y="178.5">TP</text>
<text x="39.7" y="174.7">TP</text>
<text x="66.4" y="174.7">TP</text>
<text x="66.4" y="178.5">TP</text>
</g>
<g font-size="1.4" fill="#5b2379">
<text x="178.3" y="179.3">Need help? support.soldered.com</text>
<text x="212" y="179.3">Store: soldered.com</text>
<text x="264" y="179.3">Learn: blog.soldered.com</text>
</g>
</svg>
